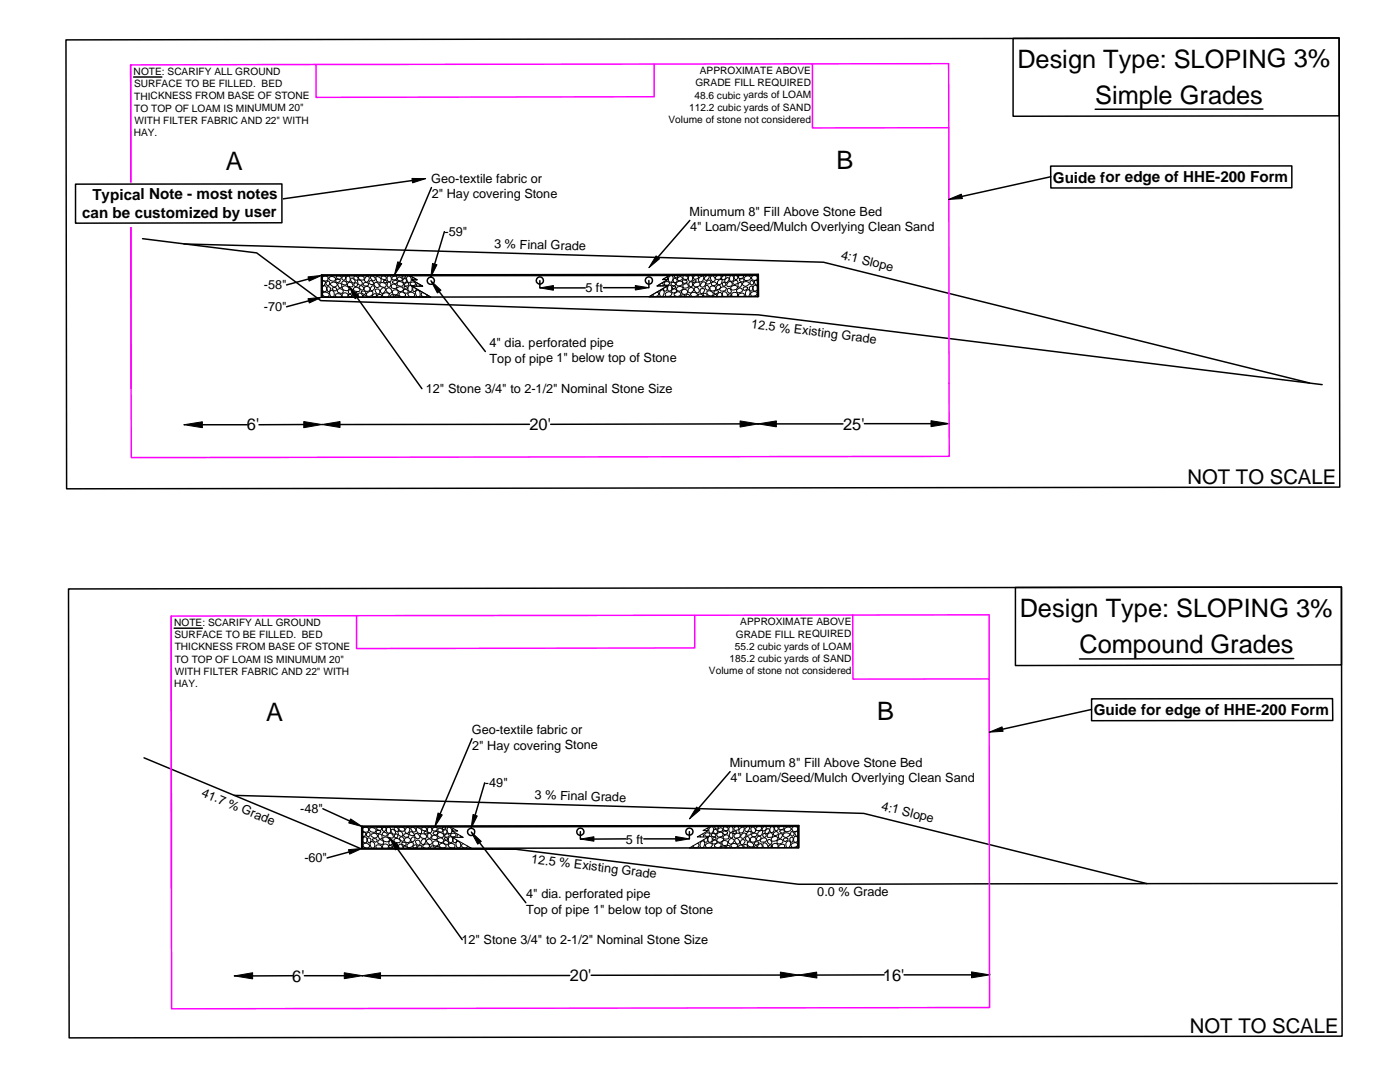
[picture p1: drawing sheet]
<svg xmlns="http://www.w3.org/2000/svg" width="279mm" height="216mm" viewBox="0 0 279 216" stroke-linecap="round" stroke-linejoin="round" font-family="sans-serif">
<g fill="none" stroke="#000" stroke-width=".3">
<path d="M26.7 15.4h5.6M202.2 7.7l65.1-.1v15.5l-65.1 .1zM82.3 36l-26 3.7M86.1 37.4l-6.3 15.1M209.7 33.1h48.1v4.4h-48.1zM209.7 35.3l-17.8 3.9M252.1 21.8h-33.5M28.4 47.6l22.8 2.9 12.8 9.5 87.3 2.8 112.6 14M36.7 48.7l127.6 3.6 97 24.1M61.6 55.7l-4.4 1.2M64.1 54.9l.2 .1v4.3h-.2zM64.1 54.9l87.2-.2-.1 .2-86.9 .1z"/>
<path d="M64.2 54.9l87.1-.1v4.4l-87.1 .1zM71.2 59.4l13 18.2M87.6 58.2l9.3 11.9M88.7 46.2l-2 6.5M107.7 56v1.4M110.4 57.4h6.4M120.4 57.4h6.4M129.5 56v1.4M137.7 44l-6.4 7.4M151.3 54.7l.1 4.5h-.2v-4.3zM61.6 60l-4.4 1.2M36.7 84.8h.1"/>
<path d="M40.4 84.8h8.9M60.6 84.7l-8.9 .1M64.3 84.7h.1M105.7 84.7h-37.8M147.7 84.6l-37.8 .1M151.3 84.6h.1M154.9 84.6h13.3M172.5 84.5h13.3M189.4 84.5h.1M13.7 117.5l254-.4 .1 89.7-254 .3zM202.6 117.2l65.1-.1v15.6l-65.1 .1zM34.8 125.3h5.6"/>
<path d="M217.8 139.4h48.1l.1 4.4h-48.2zM258.2 131.4l-42.8 .1M28.7 151.2l43.5 18.2 30.8 .1 56.3 6.9 107.6-.1M46.7 158.7l125.7 3.6 56.5 14M94.2 147.4l-6.4 15M96.7 156.2l-1.9 6.4M145.7 154l-6.3 7.3M217.8 141.6l-17.7 3.9M64.4 161.4l5.4 2.4M69.6 170l-4.3 1.2M72.2 164.8l.1 .2 .1 4.3h-.2zM72.2 164.8l87.2-.1-.1 .2-87 .1z"/>
<path d="M72.3 164.9l87-.1v4.4l-87 .1zM79.3 169.3l12.9 18.2M95.7 168.1l9.2 12M115.8 165.9v1.5M124.9 167.4h-6.4M128.5 167.4h6.4M137.6 165.9v1.5M159.4 164.7v4.5h-.1v-4.3zM46.8 194.7h.1M58.4 194.7h-8M60.7 194.7h8M72.3 194.7h.1"/>
<path d="M113.7 194.6l-37.8 .1M155.7 194.6h-37.7M159.4 194.6h.1M176.4 194.5l-13.4 .1M180.4 194.5h13.5M197.5 194.4v.1"/>
<circle cx="86" cy="56" r=".72"/>
<circle cx="107.7" cy="56" r=".73"/>
<circle cx="129.5" cy="56" r=".73"/>
<circle cx="94" cy="166" r=".73"/>
<circle cx="115.8" cy="166" r=".73"/>
<circle cx="137.6" cy="165.9" r=".72"/>
</g>
<g fill="none" stroke="#000" stroke-width=".2">
<path d="M82.2 35.6h2.8l-2.7 .9zM189.3 39.8l2.6-1.1 .2 .9zM61.5 59.6l2.7-.3-2.5 1.2zM61.5 55.2l2.7-.3-2.5 1.2zM64.2 54.9h17.5l1.6 .9h-1.1l2.2 1.3h-2.2l3.8 2.2h-21.8zM64.3 55.4l.6-.3a.51 .51 0 0 1 .6 .5l-.1 .4-.5 .1-.5-.1zM64.3 56.2l.3-.2 .3 .1a.69 .69 0 0 1-.5 .9l-.1-.4zM64.4 58.5a.8 .8 0 0 1 1.3 .4l-.2 .3-.9-.1-.3-.4zM64.5 57.1l.4-.1a.75 .75 0 0 1 0 1.2l-.4-.1-.2-.3zM65.1 56.4l.4-.4 .2 .2v.6l-.3 .2-.3-.2zM65.3 57.3h.5a.59 .59 0 0 1-.2 .9l-.2-.2zM65.7 55.4a.72 .72 0 0 1 1.3 .4l-.2 .3-.9-.1-.3-.5z"/>
<path d="M66 57.9l.3 .1a.76 .76 0 0 1 .1 1.3l-.4-.1-.1-.3-.2-.5zM66 56.5l.5-.2 .6 .1 .3 .4a.68 .68 0 0 1-.9 .5 .68 .68 0 0 1-.5-.8zM66.3 57.5l.7-.1 .2 .3-.4 .4-.5-.4zM67.1 59.3l-.1-.2v-.4a.77 .77 0 0 1 1.2 .4l-.2 .2M67.2 55.7l.6 .1 .1 .2-.3 .3h-.4l-.2-.1zM67.2 55h.6l.3 .2v.2l-.2 .3a.72 .72 0 0 1-.8-.4zM67.5 57.7a.68 .68 0 0 1 1 .5l-.2 .3a.8 .8 0 0 1-1-.5zM67.5 56.6l.3-.1a.58 .58 0 0 1 .3 .9l-.5-.1-.2-.6zM68.2 55.3l.5-.3 .2 .2v.5l-.3 .3-.4-.3zM68.3 56.2l.3-.2 .4 .2 .2 .2v.3a.66 .66 0 0 1-1-.2zM68.4 57.2a.75 .75 0 0 1 .7-.1 .75 .75 0 0 1 .5 .6l-.1 .3-1-.1-.3-.5zM68.4 59.3a.58 .58 0 0 1 .3-.9 .58 .58 0 0 1 .8 .5l-.2 .4"/>
<path d="M69.2 55.2l.5-.1a.79 .79 0 0 1-.1 1.2l-.4-.2-.2-.2zM69.6 58.8h.5v.4a.46 .46 0 0 1-.5-.4zM69.6 56.3a.63 .63 0 0 1 .6 .2 .63 .63 0 0 1 .1 .7l-.9-.1-.1-.4zM69.6 57.2l2 1.9-.7 .5zM69.7 57.8l.2-.2 .2 .1 .3 .4-.5 .5-.4-.3zM70.1 55.5h.2a.7 .7 0 0 1 .5 .9l-.3 .1a.69 .69 0 0 1-.4-1zM70.3 59.3v-.5l.3-.4 .5-.1 .2 .5-.1 .3-.2 .2M70.6 56.7l.4-.3 .4 .4-.2 .3-.2 .1-.3-.2zM70.7 57.4a.84 .84 0 0 1 1.2 .4l-.2 .3h-1l-.2-.4zM70.7 55.2l.2-.2a.58 .58 0 0 1 .5 .8l-.3 .1-.2-.1-.3-.3zM71.5 55.9a.85 .85 0 0 1 .8 .5v.5h-.5a.81 .81 0 0 1-.3-1zM71.5 59.3l-.1-.4 .2-.4a.73 .73 0 0 1 .8 .8"/>
<path d="M71.6 55.2a.66 .66 0 0 1 1.1 .4l-.1 .3-.9-.1-.2-.5zM71.7 57.2l.2-.2a.59 .59 0 0 1 .7 .7l-.3 .2-.2-.1-.5-.4zM72.1 58.2l.7-.1 .2 .3-.1 .3-.3 .1-.5-.4zM72.5 59.3v-.3l.3-.2 .5 .5M72.5 56.6a.55 .55 0 0 1 .6-.2 .55 .55 0 0 1 .4 .5 .71 .71 0 0 1-1.1-.1zM72.8 57.3l.4-.1a.59 .59 0 0 1 .7 .5l-.2 .3-.5 .2-.4-.2-.2-.3zM73 55.2l.4-.1 .3 .2a.8 .8 0 0 1-.6 1l-.4-.3zM73.1 58.6l.8-.5 .5 .1a.74 .74 0 0 1-.3 .8 .74 .74 0 0 1-.9 0zM73.8 56h.3l.5 .4v.3l-.8-.1-.2-.3zM74 55.2l.3-.2a.66 .66 0 0 1 .5 .9l-.3 .1a.79 .79 0 0 1-.5-.8zM74.3 57h.2l.2 .2a.55 .55 0 0 1-.1 .6 .55 .55 0 0 1-.6 .1l-.1-.4zM74.3 59l.5-.4 .3 .1-.1 .5h-.6z"/>
<path d="M74.8 56.5l.2-.2a.77 .77 0 0 1 .6 .9l-.3 .2-.3-.1-.3-.4zM75 57.7h.6l.2 .7a.4 .4 0 0 1-.6 .2l-.4-.7zM75 55.4l.1-.2a.85 .85 0 0 1 .9 1.1 .63 .63 0 0 1-.9-.5zM75.3 59.3l.1-.5h.4h.2l.2 .3-.2 .2M75.8 56.6a.8 .8 0 0 1 1.3 .4l-.2 .3-.9-.1-.2-.4zM76.2 55.1l.3-.1 .3 .1 .3 .2-.1 .4a.66 .66 0 0 1-.9-.2zM76.3 57.5l.3-.1 .3 .2a.82 .82 0 0 1-.7 .9l-.3-.3v-.3zM76.6 56h.6v.4a.48 .48 0 0 1-.6-.4zM76.9 59.3l-.5-.2-.1-.2a.93 .93 0 0 1 1-.5l.4 .4-.4 .5M77.2 57.6l.4-.2 .3 .1 .3 .7-.5 .4-.7-.6zM77.3 56.4l.6-.1a.62 .62 0 0 1-.3 1l-.3-.1v-.2zM77.4 55.1l.5-.1a.79 .79 0 0 1-.1 1.2l-.4-.1-.1-.3v-.5z"/>
<path d="M77.8 59.3l.3-.5h.3l.2 .3-.1 .2M78.2 55.3a.72 .72 0 0 1 .9-.1l.1 .3a.55 .55 0 0 1-.5 .3 .55 .55 0 0 1-.5-.3zM78.3 56.7a.61 .61 0 0 1 .9 .7l-.2 .1-.4 .1-.5-.2v-.3zM78.4 56.1l.8-.2 .1 .3-.3 .4-.7-.2zM78.4 58l.2-.1a.61 .61 0 0 1 .9 .4l-.2 .4-.4 .1-.5-.1-.1-.3zM78.8 59.3v-.3l.2-.1 .5 .1 .2 .3M79.2 57.4l.6-.2 .5 .1 .3 .4a.68 .68 0 0 1-.9 .5 .68 .68 0 0 1-.5-.8zM79.3 56.3a.73 .73 0 0 1 1.2 .5l-.2 .3-.9-.1-.2-.4zM79.4 52.2l.8 .4-1.5 2.3zM79.4 55.4a.6 .6 0 0 1 .9 .4l-.2 .2h-.6l-.2-.3zM79.7 58.5a.7 .7 0 0 1 .8-.1 .7 .7 0 0 1 .4 .7l-.6 .2-.4-.2-.3-.4zM80.2 55.2l.4-.2h.2l.1 .2-.1 .3h-.4z"/>
<path d="M80.3 55.9l.5-.4 .4 .5-.5 .5-.3-.2zM80.6 57.8a.55 .55 0 0 1 .8 .5v.1a.72 .72 0 0 1-.9-.1zM80.6 56.8l.6-.4 .3 .1 .1 .3-.2 .2h-.6zM80.6 57.2l.7 .1v.4a.48 .48 0 0 1-.7-.5zM81.4 55a.72 .72 0 0 1 .7 .5 .72 .72 0 0 1-.3 .8h-.4l-.2-.3-.1-.5zM81.5 58.5a.76 .76 0 0 1 1.3 .4l-.1 .2a.87 .87 0 0 1-1.3-.4zM81.6 57.1l.4-.1a.79 .79 0 0 1 0 1.2l-.5-.2-.1-.2zM81.9 56.5a.61 .61 0 0 1 1 .1l-.1 .3-.7 .1-.3-.3zM82.4 57.2a.75 .75 0 0 0 .2 1l.3-.1 .2-.5M82.5 55.4h-.2l-.1 .3 .3 .1M83.1 55.8h-.1M83.1 57.9h.3a.76 .76 0 0 1 .2 1.3h-.4l-.2-.4-.1-.5z"/>
<path d="M83.3 56.5l-.2 .4 .1 .2M83.8 56.8l-.1 .3M84.4 58.4l-.3 .1v.4l.1 .2 .8 .1 .2-.4M86 56l2 1.9-.7 .6zM86.3 52.6l.9 .2-1.2 2.5zM107.7 57.4l2.7-.4v.9zM126.8 57l2.7 .4-2.7 .5zM130.9 51.1l.7 .5-2.1 1.8zM131.1 58.3l.3 .1v.2l-.2 .5h-.7l-.2-.3M131.7 56.7l.1 .4M131.8 58l.5-.2 .3 .5-.3 .8h-.4a.75 .75 0 0 1-.1-1.1zM132.2 56.4l.2 .4-.1 .3"/>
<path d="M132.2 55.8l1.6-.9 17.5-.1v4.4h-21.8l3.8-2.2-2.2 .1 2.2-1.3zM132.4 55.7l.1 .1M132.6 56.4a.62 .62 0 0 1 1 .2l-.2 .3h-.8zM132.8 58.6a.77 .77 0 0 1 1.3 0 .87 .87 0 0 1-1.3 .4zM133 55.3h.2l.1 .4-.2 .1M133.1 57.2v.6a.39 .39 0 0 1-.6 .2l-.1-.5M133.4 56.9l.5 .1 .2 .7a.48 .48 0 0 1-.8 .3v-.8zM133.6 55.1l.5-.2a.9 .9 0 0 1-.2 1.4h-.2a.79 .79 0 0 1-.1-1.2zM134 56.4l.2-.1a.61 .61 0 0 1 .7 .5l-.4 .2-.4-.1-.2-.2zM134 58l.6-.4 .4 .4v.2l-.6 .3a.38 .38 0 0 1-.4-.5zM134.2 57.2l.4-.1 .2 .1a.53 .53 0 0 1-.6 .4zM134.5 55.6l.2-.1 .2 .1 .2 .2v.4l-.4 .2-.2-.1-.2-.4z"/>
<path d="M134.5 58.6l.7-.4 .4 .1 .3 .3-.3 .5a.96 .96 0 0 1-1.1-.3zM134.7 54.9l.5 .1 .1 .2-.1 .2h-.5l-.2-.2zM135 56.5a.74 .74 0 0 1 1.2-.1l.1 .2a.81 .81 0 0 1-1.3 .3zM135.2 55.5l.6-.3 .3 .1v.5l-.5 .2a.38 .38 0 0 1-.4-.5zM135.3 57.2a.93 .93 0 0 1 1 .2 .72 .72 0 0 1-.6 .7 .72 .72 0 0 1-.8-.4zM135.8 59.2l.2-.3a.43 .43 0 0 1 .7 .3M136.1 58a.6 .6 0 0 1 .8-.2 .6 .6 0 0 1 .2 .8l-.5 .2-.5-.2zM136.3 55.8l.8 .2 .1 .3-.7 .3-.3-.5zM136.3 56.9l.6-.3a.58 .58 0 0 1 .5 .8l-1 .1zM136.4 55.1a.72 .72 0 0 1 .8 .1v.4a.64 .64 0 0 1-.9-.1zM136.9 59.2v-.2l.2-.3 .4 .1 .2 .4M137.6 54.9l.4 .1 .2 .2-.1 .8-.4 .1a.79 .79 0 0 1-.1-1.2z"/>
<path d="M137.6 57.4a.63 .63 0 0 1 .9 .5l-.7 .6-.4-.2-.1-.2 .1-.4zM137.7 56.3h.4l.1 .6a.39 .39 0 0 1-.6 .3l-.1-.7zM138.3 59.2l-.5-.5a.84 .84 0 0 1 1.3-.1v.4l-.5 .2M138.3 56l.6-.1a.48 .48 0 0 1-.6 .4zM138.4 55.2l.6-.3 .4 .3v.3a.68 .68 0 0 1-1 .1zM138.4 56.7a.81 .81 0 0 1 1.3-.1l-.2 .5-.5 .1h-.4zM138.6 57.5l.3-.2 .3 .1 .4 .7-.3 .3a.75 .75 0 0 1-.7-.9zM139.4 59.2l-.1-.2 .1-.3h.6l.3 .4-.1 .1M139.7 55.2l.5-.2 .3 .3-.2 .7-.6 .3-.3-.1v-.5zM139.9 57.6l.6 .1 .1 .3a.67 .67 0 0 1-.7 .5l-.2-.2zM140.2 56.3l.3-.1 .3 .4-.3 .6-.3 .1-.4-.1-.1-.3zM140.4 58.6l.3-.1a.38 .38 0 0 1 .4 .6h-.6l-.2-.2z"/>
<path d="M140.7 55.3l.5-.4 .3 .2a.79 .79 0 0 1-.5 .9l-.5-.4zM140.8 57.1l.4-.2 .4 .5a.38 .38 0 0 1-.5 .5l-.4-.5zM140.9 56.3l.5-.4h.3l.2 .3-.2 .4-.5 .1-.3-.1zM141.1 58.1l.5-.1 .4 .2 .4 .3-.1 .3a.72 .72 0 0 1-.9 .1 .72 .72 0 0 1-.3-.8zM141.8 57.2l.4-.1a.52 .52 0 0 1 .6 .6l-.1 .3-.5 .1-.4-.1-.2-.4zM141.8 55.2l.4-.2 .5 .6a.52 .52 0 0 1-.5 .6l-.4-.7zM141.9 56.4a.68 .68 0 0 1 1.1 .3l-.3 .2-.4 .1-.3-.1zM142.2 59.2l.5-.4 .3 .1v.3M142.6 58.1l.1-.1a.43 .43 0 0 1 .7 .3l-.6 .4-.2-.1-.1-.3zM142.8 55.3a.67 .67 0 0 1 1.2-.1l-.2 .5-.5 .1h-.3zM143 57.2l.3-.3h.3l.2 .4-.6 .5-.3-.1zM143.1 59.2a.7 .7 0 0 1 .7-.9l.3 .5-.1 .4"/>
<path d="M143.4 55.9l.5-.2 .1 .1a.63 .63 0 0 1 0 .8 .63 .63 0 0 1-.8 .1v-.4zM143.8 57.4a.77 .77 0 0 1 1.2 .1 .9 .9 0 0 1-1.2 .5l-.2-.3zM144.1 55.2l.5-.3 .3 .5-.5 .4-.4-.3zM144.2 56.4l.2-.1 .5 .3-.1 .3-.3 .3-.3-.2zM144.9 55.5l.3-.1 .3 .2-.1 .4-.4 .4-.4-.3zM145.2 59.2v-.5l-.3-.4-.5-.1a.66 .66 0 0 0 .1 1M145.3 58.8l.4-.2 .2 .1 .1 .2-.7 .2zM145.3 56.3l.3-.1 .4 .1 .1 .3v.4l-.9 .2-.2-.4zM145.3 57.5h.3a.69 .69 0 0 1 .3 .9l-.1 .1a.53 .53 0 0 1-.6-.3 .53 .53 0 0 1 .1-.7zM145.8 55l.5 .1 .1 .7-.1 .2-.4 .1a.75 .75 0 0 1-.1-1.1zM145.8 57.3a.83 .83 0 0 1 1.4 0l-.3 .4-.5 .2h-.4zM146.1 59.2a.6 .6 0 0 1 .3-.8 .6 .6 0 0 1 .8 .2l-.1 .6"/>
<path d="M146.3 56.3l.6-.4 .3 .1v.5l-.6 .3a.38 .38 0 0 1-.3-.5zM146.6 55l.2-.1 .2 .1 .2 .2v.4l-.3 .2-.3-.2zM147 57.8l.7-.4 .3 .2 .2 .4-.3 .3-.7 .1-.2-.3zM147.4 55.1l.3-.2h.6v.5a.67 .67 0 0 1-.9 .1zM147.4 56.5l.3-.2 .3 .2a.66 .66 0 0 1-.3 .8h-.3l-.1-.2zM147.5 59.2l-.1-.3a.67 .67 0 0 1 1.1-.1l-.1 .4M147.7 55.7l.6-.1 .2 .5-.6 .1-.4-.3zM148.3 57.4l.4-.2 .5 .2v.2l-.6 .4-.2-.1zM148.4 56.3a.96 .96 0 0 1 1.1 .2v.2l-.3 .2a.66 .66 0 0 1-1.1-.2zM148.5 55.4a.81 .81 0 0 1 1.4 .1l-.3 .4-.9 .1zM149 58l.5-.2 .2 .5-.3 .8h-.3a.75 .75 0 0 1-.1-1.1zM149.7 57.2l.4-.1a.71 .71 0 0 1-.2 1l-.2-.1-.1-.3-.1-.3z"/>
<path d="M149.7 56.1l.3-.1 .4 .3v.3l-.3 .3-.4-.2zM149.8 58.5a.83 .83 0 0 1 1.4 0l-.3 .5-.5 .1h-.4zM150 55.2a.6 .6 0 0 1 .9-.2 .6 .6 0 0 1 .1 .8l-.4 .2-.5-.2zM150.5 56.9l.5 .1 .2 .7-.2 .3-.4 .1a.75 .75 0 0 1-.1-1.2zM150.6 56l.5 .1 .1 .3-.1 .5a.67 .67 0 0 1-.5-.9zM36.7 84.8l3.7-.6v1.1zM60.6 84.1l3.7 .6-3.7 .6zM64.3 84.7l3.6-.6v1.2zM147.7 84l3.6 .6-3.6 .6zM151.3 84.6l3.6-.6v1.2zM185.8 83.9l3.6 .6-3.6 .6zM197.4 146.1l2.6-1.1 .2 .9z"/>
<path d="M69.6 169.5l2.7-.2-2.5 1.1zM70 163.4l2.3 1.5-2.7-.7zM72.3 164.9h17.4l1.7 .9h-1.1l2.2 1.3h-2.2l3.8 2.1-21.8 .1zM72.5 166.1h.4l.1 .3-.3 .5-.2 .1-.2-.5zM72.5 168.4a.72 .72 0 0 1 .8-.1 .72 .72 0 0 1 .4 .6l-.1 .3-.9-.1-.4-.4zM72.5 165.2a.64 .64 0 0 1 1.1 .4l-.2 .3-.4 .2-.5-.2-.1-.2zM72.6 167.1l.4-.1a.79 .79 0 0 1-.1 1.2l-.4-.1-.1-.3zM73.1 166.4l.5-.4 .3 .5-.1 .3-.3 .2-.3-.2zM73.4 167.3h.4a.55 .55 0 0 1-.1 .9l-.3-.3zM73.8 165.3a.8 .8 0 0 1 1.3 .4l-.2 .4-.9-.2-.3-.4zM74.1 167.9a.75 .75 0 0 1 .7 .5 .75 .75 0 0 1-.3 .8h-.2a.9 .9 0 0 1-.2-1.3zM74.1 166.5l.5-.3 .5 .2 .3 .4-.1 .2a.72 .72 0 0 1-.8 .2 .72 .72 0 0 1-.5-.6z"/>
<path d="M74.3 167.4h.8l.2 .3-.1 .2-.3 .2-.5-.4zM75.1 165.9l.2-.2 .6 .1 .1 .2-.2 .2-.5 .1-.2-.1zM75.2 169.3l-.2-.3 .1-.3a.67 .67 0 0 1 1.1 .5l-.1 .1M75.3 165h.6l.3 .2-.1 .3-.3 .2-.6-.3zM75.5 167.7a.71 .71 0 0 1 1.1 .4l-.3 .4-.7-.1-.2-.2zM75.5 166.5l.4-.1a.57 .57 0 0 1 .3 .5 .57 .57 0 0 1-.2 .5l-.4-.1-.1-.4zM76.3 165.3l.5-.3 .2 .4v.3l-.3 .2-.4-.2zM76.4 166.2a.61 .61 0 0 1 .9 .3l-.2 .3h-.6l-.2-.3zM76.5 167.2a.75 .75 0 0 1 1.2 .4l-.2 .3h-.9l-.3-.5zM76.5 169.3a.6 .6 0 0 1 .3-.9 .6 .6 0 0 1 .8 .5l-.2 .4M77.3 165.1h.5a.79 .79 0 0 1-.1 1.1l-.4-.1-.2-.2zM77.6 168.7l.6 .1v.4a.48 .48 0 0 1-.6-.5z"/>
<path d="M77.6 166.3a.64 .64 0 0 1 .7 .2 .64 .64 0 0 1 .1 .7l-1-.1v-.4zM77.7 167.1l2 2-.8 .5zM77.8 167.8l.3-.2 .3 .2a.57 .57 0 0 1-.6 .8l-.2-.3zM78.1 165.5a.63 .63 0 0 1 .8 .9l-.2 .1a.66 .66 0 0 1-.6-1zM78.4 169.3v-.5l.3-.4 .5-.1a.66 .66 0 0 1-.2 1M78.7 165.2l.2-.2a.54 .54 0 0 1 .5 .3 .54 .54 0 0 1 0 .6l-.4-.1-.3-.3zM78.7 167.4a.71 .71 0 0 1 1.2 .6 .83 .83 0 0 1-1.1 .1l-.2-.5zM78.9 166.5l.2-.1 .3 .4-.1 .2-.3 .2-.3-.2v-.3zM79.4 166l.3-.2 .4 .2 .3 .4-.1 .4a.75 .75 0 0 1-.9-.8zM79.5 169.3v-.4l.2-.5a.68 .68 0 0 1 .7 .9M79.6 165.2a.7 .7 0 0 1 1.2 .4l-.2 .3-.8-.2-.2-.3zM79.8 167.1l.2-.1a.55 .55 0 0 1 .5 .2 .55 .55 0 0 1 0 .6l-.2 .1a.68 .68 0 0 1-.5-.7z"/>
<path d="M80.2 168.1h.7l.2 .3-.1 .3h-.3l-.4-.2-.1-.1zM80.5 169.3v-.3l.2-.2 .6 .3 .1 .2M80.7 166.4a.59 .59 0 0 1 .9 .3l-.1 .3h-.7l-.3-.2zM80.9 167.3l.6-.2 .4 .3-.1 .6-.5 .1-.4-.1-.2-.5zM81.1 165.2l.3-.1 .3 .2a.8 .8 0 0 1-.5 1l-.4-.4zM81.2 168.6l.8-.5 .5 .1a.74 .74 0 0 1-.3 .8 .74 .74 0 0 1-.9 0zM81.8 166l.4-.1 .3 .3 .2 .2-.1 .3-.7-.1-.2-.3zM82.1 165.1l.2-.1a.66 .66 0 0 1 .6 .9l-.4 .1a.76 .76 0 0 1-.4-.9zM82.2 167.2l.4-.2 .2 .2a.6 .6 0 0 1-.6 .7l-.2-.2zM82.3 169l.5-.4 .3 .1 .1 .3-.5 .2zM82.8 166.4l.2-.1a.76 .76 0 0 1 .7 .9l-.4 .2-.2-.1-.3-.4zM83 167.7h.7l.2 .7a.38 .38 0 0 1-.6 .2l-.4-.6z"/>
<path d="M83.2 165.2a.86 .86 0 0 1 .9 1 .74 .74 0 0 1-.8-.1 .74 .74 0 0 1-.1-.9zM83.3 169.3l.2-.5 .4-.1h.2v.6M83.9 166.5a.76 .76 0 0 1 1.2 .5l-.1 .3-.9-.1-.3-.5zM84.3 165.1a.61 .61 0 0 1 .9 .4l-.2 .3-.6-.1-.2-.3zM84.3 167.5l.5-.1a.68 .68 0 0 1-.3 1.1l-.3-.1-.2-.3zM84.7 165.9l.6 .1v.4l-.7-.2zM85 169.3l-.6-.2v-.3a.87 .87 0 0 1 1.4-.1l-.5 .6M85.3 167.6l.3-.2 .3 .1 .3 .3 .1 .4-.2 .2-.3 .2-.4-.3-.4-.4zM85.4 166.4l.2-.2 .3 .1a.59 .59 0 0 1-.2 1l-.3-.1zM85.5 165.1l.4-.1a.75 .75 0 0 1 0 1.2l-.5-.1-.1-.3zM85.9 169.3v-.1a.48 .48 0 0 1 .5-.4l.3 .2-.1 .3M86.3 165.3a.63 .63 0 0 1 .9-.1v.3a.57 .57 0 0 1-.9 .2z"/>
<path d="M86.4 166.7h.6l.3 .3-.2 .5-.9-.1-.1-.4zM86.4 168.1a.63 .63 0 0 1 .6-.3 .63 .63 0 0 1 .5 .5l-.1 .4-.4 .1-.5-.1zM86.5 166.1a.55 .55 0 0 1 .9 .1l-.3 .4-.7-.2zM86.9 169.3l-.1-.3 .3-.1 .4 .1 .3 .3M87.3 167.4l.5-.2 .5 .1 .3 .4-.4 .4a.97 .97 0 0 1-1-.6zM87.4 162.2l.9 .4-1.5 2.3zM87.5 165.4a.55 .55 0 0 1 .8 .4v.1a.72 .72 0 0 1-.9-.1zM87.5 166.2a.8 .8 0 0 1 1.1 .6l-.2 .3-.9-.1-.2-.4zM87.8 168.5l.2-.2a.86 .86 0 0 1 1 .6 .85 .85 0 0 1-1.4-.2zM88.2 165.2l.4-.2h.3l.1 .2-.5 .3zM88.4 165.9l.5-.4 .3 .4-.1 .4-.3 .2-.4-.3zM88.6 167.8a.56 .56 0 0 1 .6 0 .56 .56 0 0 1 .3 .6 .66 .66 0 0 1-1-.3z"/>
<path d="M88.7 167.2l.6 .1v.3a.46 .46 0 0 1-.6-.4zM88.9 166.6l.5-.2 .3 .4-.2 .2h-.6l-.2-.2zM89.4 168.7a.75 .75 0 0 1 .8-.4 .75 .75 0 0 1 .6 .6l-.2 .3h-.4l-.5-.1zM89.4 165a.73 .73 0 0 1 .7 .5 .73 .73 0 0 1-.2 .8h-.4l-.2-.4-.1-.4zM89.6 167h.5a.79 .79 0 0 1-.1 1.1l-.4-.1-.1-.2zM90 166.5a.6 .6 0 0 1 1 .1l-.1 .3-.7 .1-.3-.3zM90.5 167.2l-.1 .7 .2 .2h.4l.1-.5M90.5 165.4h-.2v.3l.2 .1M91.1 165.7v.1M91.2 167.9a.75 .75 0 0 1 .7 .5 .75 .75 0 0 1-.2 .8h-.2a.87 .87 0 0 1-.3-1.3zM91.4 166.5l-.2 .3 .1 .3M91.9 166.8l-.1 .3"/>
<path d="M92.5 168.4h-.3l-.1 .3 .2 .4 .5 .1h.3l.2-.4M94 166l2.1 1.9-.8 .5zM94.4 162.5l.9 .3-1.3 2.5zM115.8 167.4l2.7-.4v.9zM134.8 166.9l2.8 .5-2.7 .5zM139 161l.7 .6-2.1 1.8zM139.1 168.3l.3 .1 .1 .2-.2 .4-.7 .1-.3-.3M139.7 166.7l.2 .3M139.9 168l.5-.2 .3 .4-.3 .9h-.4a.75 .75 0 0 1-.1-1.1zM140.3 166.4l.1 .4-.1 .2M140.3 165.7l1.6-.9h17.4v4.4h-21.7l3.8-2.2h-2.3l2.3-1.3zM140.5 165.7h.1"/>
<path d="M140.7 166.4a.62 .62 0 0 1 1 .2l-.3 .3h-.4l-.3-.1zM140.8 168.6a.81 .81 0 0 1 1.4 0l-.3 .4-.9 .1zM141.1 167.2l.1 .6-.2 .3-.4-.1-.1-.5M141.1 165.3h.2l.1 .3-.3 .1M141.5 166.9l.5 .1 .2 .7-.2 .2-.4 .2a.75 .75 0 0 1-.1-1.2zM141.7 165.1l.5-.2 .3 .5-.4 .8-.3 .1a.79 .79 0 0 1-.1-1.2zM142 166.4l.4-.1 .5 .4-.2 .2h-.5l-.2-.2zM142.1 167.9l.6-.3 .3 .1 .1 .5a.72 .72 0 0 1-.9 .1zM142.3 167.2l.6-.1v.2l-.4 .3h-.2zM142.5 165.6l.2-.2 .3 .2 .2 .2v.4l-.4 .2-.3-.2-.1-.3zM142.6 168.6l.3-.2a.66 .66 0 0 1 1.1 .2l-.3 .4a.96 .96 0 0 1-1.1-.2zM142.7 164.9l.6 .1 .1 .1-.1 .3h-.5l-.2-.3z"/>
<path d="M143 166.5a.73 .73 0 0 1 1.3-.1l-.2 .5-.5 .1h-.4zM143.3 165.5l.5-.4 .3 .2 .1 .4a.72 .72 0 0 1-.9 .1zM143.3 167.2a.96 .96 0 0 1 1.1 .2 .72 .72 0 0 1-.6 .7 .72 .72 0 0 1-.8-.5zM143.8 169.2l.3-.3 .2-.1 .5 .1-.1 .3M144.1 168a.6 .6 0 0 1 .8-.2 .6 .6 0 0 1 .2 .8l-.4 .1-.5-.1zM144.3 166.9l.3-.2 .6-.1 .3 .4-.1 .3-.9 .1zM144.4 165.8l.8 .2v.3l-.6 .2-.4-.4zM144.5 165l.7 .1a.38 .38 0 0 1 0 .6h-.7l-.1-.3zM145 169.2v-.2l.2-.3a.5 .5 0 0 1 .6 .5M145.7 164.9l.4 .1 .2 .7-.1 .3-.4 .1a.79 .79 0 0 1-.1-1.2zM145.7 166.2h.3l.2 .1 .1 .6a.34 .34 0 0 1-.6 .2l-.2-.6zM145.7 167.4h.5l.4 .4-.8 .7-.5-.4z"/>
<path d="M146.3 169.2l-.5-.5a.84 .84 0 0 1 1.4-.1v.4l-.6 .2M146.3 165.9h.6l.1 .2-.7 .2zM146.5 165.2l.5-.3 .3 .1 .1 .4a.68 .68 0 0 1-.9 .2zM146.5 166.7a.76 .76 0 0 1 1.3-.1l-.2 .5-.5 .1h-.5zM146.6 167.5l.3-.2 .4 .1 .3 .7-.2 .3a.75 .75 0 0 1-.8-.9zM147.5 169.2l-.1-.2 .1-.3 .3-.1 .3 .1 .2 .5M147.7 165.2l.7-.1a.79 .79 0 0 1-.7 1.1h-.2l-.1-.5zM148 166.6l.3-.3 .3-.1 .3 .3-.1 .3-.5 .5-.4-.2-.1-.2zM148 167.6l.3-.1 .4 .3-.1 .3-.4 .5-.5-.3zM148.5 168.6l.3-.1 .5 .4-.4 .2-.4-.1zM148.7 165.3l.6-.4 .3 .2-.3 .7a.38 .38 0 0 1-.7-.2zM148.8 167.1l.5-.2a.69 .69 0 0 1 .3 .9l-.2 .1a.57 .57 0 0 1-.6-.8z"/>
<path d="M149 166.3l.4-.4h.4l.1 .3-.2 .3-.4 .2-.3-.1zM149.1 168.1l.5-.1 .5 .2 .3 .3v.3a.75 .75 0 0 1-.9 .1 .75 .75 0 0 1-.4-.8zM149.7 167.3a.6 .6 0 0 1 .9-.2 .6 .6 0 0 1 .1 .8l-.4 .2-.5-.2zM149.9 165.2l.3-.2 .3 .1 .3 .8-.3 .3a.72 .72 0 0 1-.6-1zM150 166.4a.64 .64 0 0 1 1.1 .3l-.3 .2-.4 .1-.3-.1zM150.2 169.2l.5-.5 .4 .2v.3M150.6 168.1l.4-.2 .5 .2-.1 .2-.5 .4-.2-.1zM150.8 165.3a.69 .69 0 0 1 1.2-.1l-.2 .5h-.4h-.4zM151.2 169.2a.73 .73 0 0 1 .7-.9l.2 .5v.4M151.3 166.9h.3l.3 .2-.1 .4-.5 .3-.2-.1-.2-.3zM151.5 165.9l.6-.2a.67 .67 0 0 1 0 .8 .67 .67 0 0 1-.8 .2l-.1-.5zM151.9 167.4l.8-.2 .3 .3-.2 .5h-.8l-.3-.3z"/>
<path d="M152.3 166.4l.2-.2 .4 .3v.4l-.3 .2-.4-.5zM152.4 165l.3-.1 .3 .3-.3 .5-.3 .1-.3-.3zM152.6 169.2a.65 .65 0 0 1-.2-1.1l.5 .2 .3 .4v.5M152.7 165.8l.5-.5 .3 .2a.76 .76 0 0 1-.4 .9l-.4-.3zM153.2 167.7l.3-.2a.67 .67 0 0 1 .6 .7l-.3 .2a.61 .61 0 0 1-.6-.7zM153.4 166.3l.6-.1 .2 .4v.4l-1 .1-.1-.3zM153.4 168.7l.6-.1 .1 .3-.5 .2h-.2zM153.9 165h.4l.2 .2-.2 .8-.4 .1a.72 .72 0 0 1 0-1.1zM153.9 167.3a.79 .79 0 0 1 1.4 0l-.3 .4-.5 .2h-.4zM154.2 169.2a.6 .6 0 0 1 .3-.9 .6 .6 0 0 1 .8 .3l-.1 .6M154.3 166.2l.6-.3 .3 .1 .1 .5-.6 .3a.38 .38 0 0 1-.4-.6zM154.6 165l.3-.2 .4 .4v.4l-.4 .2-.3-.2z"/>
<path d="M155.1 167.8l.6-.4 .4 .2 .2 .3a.75 .75 0 0 1-1.2 .3zM155.4 165.1l.3-.2h.6l.2 .2-.1 .2a.68 .68 0 0 1-.9 .1zM155.4 166.5l.3-.2 .4 .2a.66 .66 0 0 1-.3 .8h-.3l-.2-.2zM155.5 169.2l-.1-.3a.82 .82 0 0 1 1.1-.4l.1 .5-.2 .2M155.7 165.7l.6-.1 .2 .2v.3l-.5 .1-.4-.3zM156.4 167.4l.4-.2 .5 .1-.1 .3-.5 .3-.2-.1zM156.5 166.2a.96 .96 0 0 1 1.1 .3v.2l-.3 .2a.66 .66 0 0 1-1.1-.2zM156.5 165.4a.83 .83 0 0 1 1.4 0l-.3 .4-.5 .1h-.3zM157.1 167.9l.5-.1 .2 .4-.3 .9h-.4a.79 .79 0 0 1 0-1.2zM157.8 167.1h.4l.1 .3-.1 .5-.3 .2a.61 .61 0 0 1-.1-1zM157.8 166.1l.2-.2 .5 .3v.4l-.4 .3-.3-.2zM157.9 168.5a.83 .83 0 0 1 1.4 0l-.3 .5-.5 .1h-.5z"/>
<path d="M158.1 165.2a.6 .6 0 0 1 .8-.2 .6 .6 0 0 1 .2 .8l-.5 .1-.4-.1zM158.6 166.9h.4l.2 .3v.5a.48 .48 0 0 1-.7 .3l-.1-.8zM158.7 166l.3-.1 .3 .3-.2 .7a.69 .69 0 0 1-.4-.9zM46.8 194.7l3.6-.6v1.2zM68.7 194.1l3.6 .6-3.6 .6zM72.3 194.7l3.6-.6v1.2zM155.7 194l3.7 .6-3.7 .6zM159.4 194.6l3.6-.6v1.2zM193.9 193.9l3.6 .6-3.6 .6z"/>
</g>
<g fill="#000">
<path d="M82.2 35.6h2.8l-2.7 .9zM189.3 39.8l2.6-1.1 .2 .9zM61.5 59.6l2.7-.3-2.5 1.2zM61.5 55.2l2.7-.3-2.5 1.2zM69.6 57.2l2 1.9-.7 .5zM79.4 52.2l.8 .4-1.5 2.3zM86.3 52.6l.9 .2-1.2 2.5zM86 56l2 1.9-.7 .6zM107.7 57.4l2.7-.4v.9zM126.8 57l2.7 .4-2.7 .5zM130.9 51.1l.7 .5-2.1 1.8zM36.7 84.8l3.7-.6v1.1z"/>
<path d="M60.6 84.1l3.7 .6-3.7 .6zM64.3 84.7l3.6-.6v1.2zM147.7 84l3.6 .6-3.6 .6zM151.3 84.6l3.6-.6v1.2zM185.8 83.9l3.6 .6-3.6 .6zM197.4 146.1l2.6-1.1 .2 .9zM69.6 169.5l2.7-.2-2.5 1.1zM70 163.4l2.3 1.5-2.7-.7zM77.7 167.1l2 2-.8 .5zM87.4 162.2l.9 .4-1.5 2.3zM94.4 162.5l.9 .3-1.3 2.5zM94 166l2.1 1.9-.8 .5z"/>
<path d="M115.8 167.4l2.7-.4v.9zM134.8 166.9l2.8 .5-2.7 .5zM139 161l.7 .6-2.1 1.8zM46.8 194.7l3.6-.6v1.2zM68.7 194.1l3.6 .6-3.6 .6zM72.3 194.7l3.6-.6v1.2zM155.7 194l3.7 .6-3.7 .6zM159.4 194.6l3.6-.6v1.2zM193.9 193.9l3.6 .6-3.6 .6z"/>
</g>
<path d="M26.1 13l37-.1v6.5l67.5-.1v-6.5l31.5-.1v12.8h27.3v65.6l-163.2 .2zM26.1 13l.1 64.5M130.6 12.8l-67.5 .1M162.1 12.7h27.2l.1 12.8M34.2 122.9h37v6.5l67.4-.1v-6.5l31.6-.1v12.8h27.2l.1 65.5-163.3 .3zM34.2 122.9v54.3M138.6 122.8l-67.4 .1M170.2 122.7h27.2v12.8" fill="none" stroke="#f0f" stroke-width=".3"/>
<path d="M12.5 36.6l43.8-.1v8.6l-43.8 .1z" fill="#fff"/>
<path d="M12.5 36.6l43.8-.1v8.6l-43.8 .1z" fill="none" stroke="#fff" stroke-width=".2"/>
<path d="M13.2 8l254.1-.4 .1 89.6-254.1 .3zM15.1 36.7h41.2v7.8h-41.2z" fill="none" stroke="#000" stroke-width=".3"/>
<g font-size="5.1">
<text x="203" y="13.5">Design Type: SLOPING 3%</text>
<text x="218.6" y="20.7">Simple Grades</text>
<text x="45.1" y="34">A</text>
<text x="167" y="33.8">B</text>
<text x="203.5" y="123.1">Design Type: SLOPING 3%</text>
<text x="215.4" y="130.4">Compound Grades</text>
<text x="53.1" y="143.9">A</text>
<text x="175" y="143.8">B</text>
</g>
<g font-size="4.1">
<text x="237" y="96.5">NOT TO SCALE</text>
<text x="237.4" y="206.1">NOT TO SCALE</text>
</g>
<g font-size="3.3">
<text x="49.3" y="85.9">6'</text>
<text x="105.7" y="85.8">20'</text>
<text x="168.3" y="85.7">25'</text>
<text x="58.3" y="195.9">6'</text>
<text x="113.7" y="195.8">20'</text>
<text x="176.2" y="195.7">16'</text>
</g>
<g font-size="3">
<text x="18.5" y="39.8">Typical Note - most notes</text>
<text x="210.1" y="36.4">Guide for edge of HHE-200 Form</text>
<text x="16.4" y="43.5">can be customized by user</text>
<text x="218.3" y="142.7">Guide for edge of HHE-200 Form</text>
</g>
<g font-size="2.5">
<text x="86.1" y="36.5">Geo-textile fabric or</text>
<text x="86.1" y="39.6">2&quot; Hay covering Stone</text>
<text x="88.7" y="47.1">-59&quot;</text>
<text x="137.6" y="43.1">Minumum 8&quot; Fill Above Stone Bed</text>
<text x="137.7" y="46.2">4&quot; Loam/Seed/Mulch Overlying Clean Sand</text>
<text x="98.6" y="49.4" transform="rotate(2 98.6 49.4)">3 % Final Grade</text>
<text x="167.7" y="51.6" transform="rotate(14 167.7 51.6)">4:1 Slope</text>
<text x="52.7" y="57.7">-58&quot;</text>
<text x="116.8" y="58.3">5 ft</text>
<text x="52.7" y="62.1">-70&quot;</text>
<text x="149.8" y="65.4" transform="rotate(7 149.8 65.4)">12.5 % Existing Grade</text>
<text x="97.7" y="69.3">4&quot; dia. perforated pipe</text>
<text x="97.7" y="72.3">Top of pipe 1&quot; below top of Stone</text>
<text x="85" y="78.4">12&quot; Stone 3/4&quot; to 2-1/2&quot; Nominal Stone Size</text>
<text x="94.1" y="146.5">Geo-textile fabric or</text>
<text x="94.2" y="149.6">2&quot; Hay covering Stone</text>
<text x="145.6" y="153.1">Minumum 8&quot; Fill Above Stone Bed</text>
<text x="40" y="158.8" transform="rotate(23 40 158.8)">41.7 % Grade</text>
<text x="96.8" y="157.1">-49&quot;</text>
<text x="106.7" y="159.4" transform="rotate(2 106.7 159.4)">3 % Final Grade</text>
<text x="145.8" y="156.1">4&quot; Loam/Seed/Mulch Overlying Clean Sand</text>
<text x="175.8" y="161.6" transform="rotate(14 175.8 161.6)">4:1 Slope</text>
<text x="59.9" y="162.3">-48&quot;</text>
<text x="60.7" y="172.1">-60&quot;</text>
<text x="106" y="172.2" transform="rotate(7 106 172.2)">12.5 % Existing Grade</text>
<text x="124.9" y="168.3">5 ft</text>
<text x="105" y="179.3">4&quot; dia. perforated pipe</text>
<text x="163.1" y="178.8">0.0 % Grade</text>
<text x="105" y="182.3">Top of pipe 1&quot; below top of Stone</text>
<text x="92.1" y="188.4">12&quot; Stone 3/4&quot; to 2-1/2&quot; Nominal Stone Size</text>
</g>
<g font-size="2">
<text x="26.7" y="14.9">NOTE: SCARIFY ALL GROUND</text>
<text x="26.8" y="17.4">SURFACE TO BE FILLED. BED</text>
<text x="138.8" y="17.2">GRADE FILL REQUIRED</text>
<text x="139.7" y="14.8">APPROXIMATE ABOVE</text>
<text x="26.8" y="19.9">THICKNESS FROM BASE OF STONE</text>
<text x="26.8" y="22.3">TO TOP OF LOAM IS MINUMUM 20&quot;</text>
<text x="137.5" y="22.1">112.2 cubic yards of SAND</text>
<text x="138.6" y="19.7">48.6 cubic yards of LOAM</text>
<text x="26.7" y="27.1">HAY.</text>
<text x="26.8" y="24.7">WITH FILTER FABRIC AND 22&quot; WITH</text>
<text x="133.4" y="24.6">Volume of stone not considered</text>
<text x="34.8" y="124.9">NOTE: SCARIFY ALL GROUND</text>
<text x="147.7" y="124.8">APPROXIMATE ABOVE</text>
<text x="34.8" y="127.4">SURFACE TO BE FILLED. BED</text>
<text x="34.9" y="129.8">THICKNESS FROM BASE OF STONE</text>
<text x="146.6" y="129.7">55.2 cubic yards of LOAM</text>
<text x="146.9" y="127.2">GRADE FILL REQUIRED</text>
<text x="34.8" y="137.1">HAY.</text>
<text x="34.9" y="132.2">TO TOP OF LOAM IS MINUMUM 20&quot;</text>
<text x="34.9" y="134.7">WITH FILTER FABRIC AND 22&quot; WITH</text>
<text x="141.5" y="134.5">Volume of stone not considered</text>
<text x="145.6" y="132.1">185.2 cubic yards of SAND</text>
</g>
</svg>
